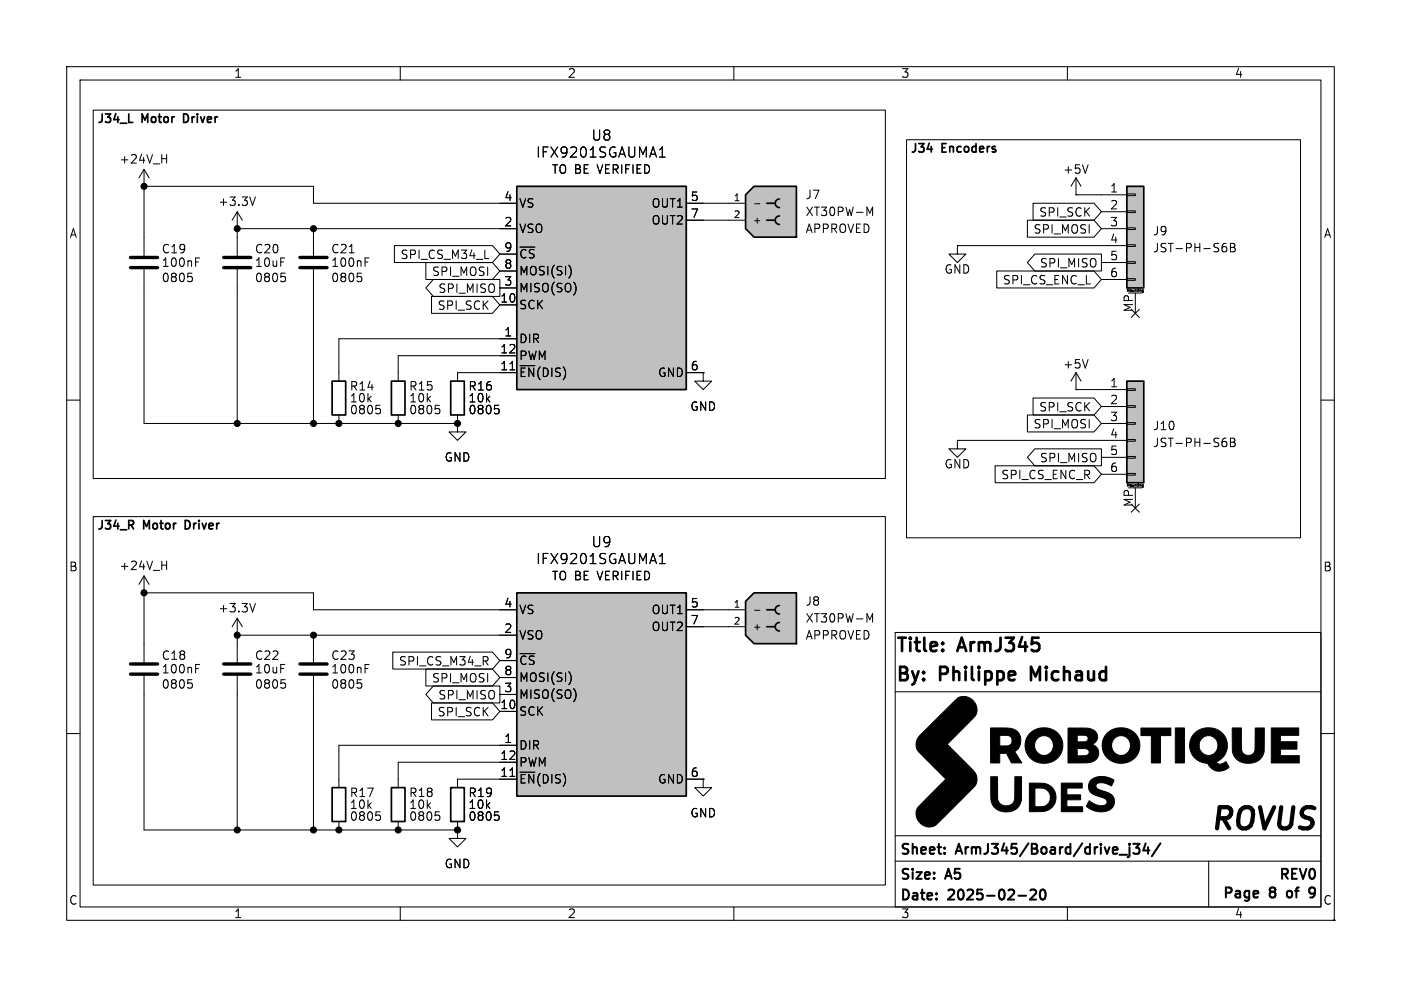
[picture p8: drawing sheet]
<svg xmlns="http://www.w3.org/2000/svg" width="210mm" height="148mm" viewBox="0 0 210 148" stroke-linecap="round" stroke-linejoin="round" font-family="sans-serif">
<g fill="none" stroke="#000" stroke-width=".15">
<path d="M10 10h190v128h-190zM12 12h186v124h-186zM60 10v2M110 10v2M160 10v2M35.6 34.3h.1M35.6 31.8v2.5M35.6 31.8l-.8 1.2M35.6 31.8l.7 1.2M38.3 29.5l-.4 1.3M161.3 29.2h.1M161.3 26.7l-.8 1.2"/>
<path d="M161.3 26.7v2.5M161.3 26.7l.8 1.2M163.1 24.7l-.4 1.3M10 60h2M68.6 63.5v1.3h1.2l-1.2 1.2-1.3-1.2h1.3M68.6 63.5h.1M198 60h2M35.6 96.5v2.8M134.2 94.8h63.8v41.2h-63.8zM10 110h2M35.6 101.3v2.8M42.1 101.9h.6"/>
<path d="M42.6 102.4l.2 .3v.3l-.2 .2M134.2 103.7h63.7M198 110h2M60 136v2M110 136v2M134.2 129.1h63.7M134.2 125.3h63.7M160 136v2M181.2 129.1v6.9"/>
</g>
<path d="M152.7 134.3h1.1M154.4 133.5l.3-.1 .5 .1a.41 .41 0 0 1 0 .5l-.8 .9h.9M156 133.5l.4-.1a.94 .94 0 0 1 0 1.5h-.2a.91 .91 0 0 1-.2-1.4zM169.9 126.5h.9l-.5 .6a.41 .41 0 0 1 .5 .3v.3l-.1 .3h-.8M171.7 126.5l-.3 1h.9M172.1 127v1M173.9 126.5l-1.2 1.9M196.8 134.5l-.4 .1M196.8 133.1l-.4 .1-.1 .2v.5l.2 .1h.3" fill="none" stroke="#000" stroke-width=".3"/>
<g fill="none" stroke="#000" stroke-width=".4">
<path d="M134.6 95.6h1.2M135.2 95.6v2M136.5 95.6l-.1 .1 .1 .1M136.5 95.6v.1v.1M136.5 95.6v.2M137.4 95.6v1.7M138.5 95.6v1.7M142.9 100v2M143.5 97.6l.7-2 .6 2M144.7 100l-.1 .1 .1 .1M144.7 100l.1 .1-.1 .1M144.7 100v.2"/>
<path d="M145.7 100v1.7M146.7 100l-.1 .1 .1 .1M146.7 100l.1 .1-.1 .1M146.7 100v.2M150 95.6v1.5M150.7 95.6h1.3l-.7 .8M153.2 95.5l-.5 1.5M155.7 95.6h-1l-.1 1M156.8 100l-.1 .1 .1 .1M156.8 100l.1 .1-.1 .1M156.8 100v.2M159.5 100v2"/>
<path d="M165.8 100v2M135.9 100.2l-.3-.2h-.7v2M142 100.2l-.3-.2h-.8v2M154.5 102v-2l.7 1.4 .7-1.4v2"/>
</g>
<g fill="#000" stroke="#000" stroke-width=".15">
<path d="M138 110.2l3.8-3.8a7.6 7.6 0 0 1 2.1-1.9 1.96 1.96 0 0 1 2.3 1.1 1.96 1.96 0 0 1-.6 2.4l-3.6 3.6 3.2 3.2a2.76 2.76 0 0 1 1.3 2.1 2.13 2.13 0 0 1-1 1.6l-4.5 4.5a1.95 1.95 0 0 1-2.7 .7 1.95 1.95 0 0 1-.6-2.8l4.1-4.1-2.3-2.2a8 8 0 0 1-2.1-2.5 1.93 1.93 0 0 1 .6-1.9zM148.5 109.2h1.2a4 4 0 0 1 2.7 .4 1.96 1.96 0 0 1-.3 3.1l1.1 1.7h-1.6l-.7-1.4h-1v1.4h-1.4v-3.3h1.4v.8h.5a.92 .92 0 0 0 1.3-1 .92 .92 0 0 0-1.3-.6h-.5v.8h-1.4zM148.5 116.5h1v3.4a1.32 1.32 0 0 0 1.6 1 1.32 1.32 0 0 0 1-1.6v-2.8h1v3.5a2.38 2.38 0 0 1-3.3 1.6 2.36 2.36 0 0 1-1.3-2.7zM154.3 117.4h1.1a2.39 2.39 0 0 1 2.9 2.2 2.4 2.4 0 0 1-3 2.1h-1v-2.1h.8v1.4h.6a1.44 1.44 0 0 0 1.7-1.4 1.44 1.44 0 0 0-1.7-1.4h-.6v1.4h-.8zM154.5 109.9a2.92 2.92 0 0 1 4.8 1.6 2.82 2.82 0 0 1-2.7 3 2.82 2.82 0 0 1-2.9-2.7h1.4a1.45 1.45 0 0 0 1.9 1.4 1.45 1.45 0 0 0 .6-2.3 1.41 1.41 0 0 0-1.6-.5 1.41 1.41 0 0 0-.9 1.4h-1.4a2.48 2.48 0 0 1 .8-1.9zM160.1 109.2h1.4a4 4 0 0 1 2.6 .4 1.16 1.16 0 0 1 .4 1.2 1.16 1.16 0 0 1-.8 .8 1.4 1.4 0 0 1 1 1.6 1.4 1.4 0 0 1-1.5 1.2h-3.1v-1.6h1.4v.5h1a.58 .58 0 0 0 .8-.5 .58 .58 0 0 0-.8-.5h-1v.5h-1.4v-2h1.4v.5l1.2-.1a.52 .52 0 0 0 .4-.6 .52 .52 0 0 0-.7-.3l-.9-.1v.6h-1.4zM159.1 117.4h3.1v.8h-2.3v1h2.1v.7h-2.1v1.1h2.4v.7h-3.2zM163.6 117a2.98 2.98 0 0 1 3.4 0l-.4 .9-.9-.4-.5-.1a.58 .58 0 0 0-.7 .1 .58 .58 0 0 0-.1 .6l.3 .3 .9 .3a1.51 1.51 0 0 1 1.3 2.1 2.39 2.39 0 0 1-2.7 .8l-.7-.2-.7-.5 .5-.8a2.16 2.16 0 0 0 2.5 .5 .71 .71 0 0 0-.7-1l-.5-.2a1.47 1.47 0 0 1-1.2-2.3zM166 109.9a2.84 2.84 0 0 1 3.4-.5 2.84 2.84 0 0 1 1.4 3.1 2.85 2.85 0 0 1-3.1 1.9 2.85 2.85 0 0 1-2.5-2.7h1.4a1.44 1.44 0 0 0 1.8 1.5 1.44 1.44 0 0 0 .9-2.1 1.41 1.41 0 0 0-1.6-.7 1.41 1.41 0 0 0-1.1 1.3h-1.4a2.41 2.41 0 0 1 .8-1.8zM171 109.2h4.5v1.1h-1.5v4.1h-1.4v-4.1h-1.6zM176.2 109.2h1.3v5.2h-1.3zM179.1 109.9a2.83 2.83 0 0 1 3.4-.5 2.83 2.83 0 0 1 1.4 3.2 3.6 3.6 0 0 1-1.6 1.7l.2 .2a1.04 1.04 0 0 0 1.3-.3l.3 .7a.22 .22 0 0 1 .1 .2 .22 .22 0 0 1-.2 .2 1.95 1.95 0 0 1-3-.8 2.7 2.7 0 0 1-2.7-2.7h1.4a1.45 1.45 0 0 0 2.1 1.3 1.45 1.45 0 0 0 .3-2.4 1.41 1.41 0 0 0-1.5-.3 1.41 1.41 0 0 0-.9 1.4h-1.4a2.46 2.46 0 0 1 .8-1.9z"/>
<path d="M184.7 109.2h1.4v2.4a1.26 1.26 0 0 0 1.4 1.6 1.23 1.23 0 0 0 .6-1.4l.1-2.6h1.3v2.6a2.33 2.33 0 0 1-3.1 2.6 2.39 2.39 0 0 1-1.7-2.9zM190.6 109.2h4.1v1.1h-2.8v.9h2.5v1.1h-2.5v1h2.9v1.1h-4.2z"/>
<circle cx="200" cy="138" r=".01"/>
</g>
<path d="M33.5 99.6h4.1M33.5 101.1h4.1" fill="none" stroke="#000" stroke-width=".51"/>
<path d="M77.5 27.9h25.4v30.5h-25.4z" fill="#c0c0c0"/>
<path d="M77.5 27.9h25.4v30.5h-25.4zM49.8 57.2h2v5h-2zM58.7 57.2h2v5h-2zM67.6 57.2h2v5h-2zM49.8 118.1h2v5.1h-2zM58.7 118.1h2v5.1h-2zM67.6 118.1h2v5.1h-2z" fill="none" stroke="#000" stroke-width=".25"/>
<g fill="none" stroke="#000" stroke-width=".15">
<path d="M21.6 27.9h.1M21.6 25.4v2.5M21.6 35.6v2.8M21.6 25.4l-.8 1.3M21.6 25.4l.8 1.3M24.3 23.8h.7M25 23.2v1.3M29.3 39.3h.4M29.3 38.7h.6M35.6 35.6v2.8M47 35.6v2.8M52.4 37.9h.7"/>
<path d="M54.7 39.3h.4M54.7 38.7h.6M74.9 34.3h2.6M74.9 30.5h2.6M74.9 38.1h2.6M98.8 23.6h.9M99 22.4l.3-.4v1.6M102.9 30.5h2.5M102.9 33h2.5M21.6 40.4v2.8M28.2 41h.6M28.6 41.4l.2 .3v.3l-.2 .2"/>
<path d="M35.6 40.4v2.8M42.1 41h.6M42.6 41.4l.2 .3v.3l-.2 .2M47 40.4v2.8M50.8 55.9v1.3M53.6 41h.6M54 41.4l.2 .3v.3l-.2 .2M59.7 55.9v1.3M68.6 55.9v1.3M74.9 50.8h2.6M74.9 45.7h2.6M74.9 55.9h2.6"/>
<path d="M74.9 53.3h2.6M74.9 43.2h2.6M74.9 40.6h2.6M76.4 55.5h.8M85.6 40.3v.9M102.9 55.9h2.5M105.4 55.9v1.3h1.3l-1.3 1.2-1.3-1.2h1.3M105.4 55.9h.1M161.3 58.4h.1M161.3 55.9l-.8 1.3M161.3 55.9v2.5M161.3 55.9l.8 1.3"/>
<path d="M163.1 53.9l-.4 1.3M50.8 62.2v1.3M56.4 60.8h.6M56.8 61.3l.2 .2v.3l-.2 .2M59.7 62.2v1.3M65.3 60.8h.6M65.7 61.3l.2 .2v.3l-.2 .2M68.6 62.2v1.3M74.2 60.8h.6M74.6 61.3l.2 .2v.3l-.2 .2M21.6 88.9h.1M21.6 86.4v2.5"/>
<path d="M21.6 96.5v2.8M21.6 86.4l-.8 1.2M21.6 86.4l.8 1.2M24.3 84.8h.7M25 84.1v1.3M29.3 99.6h.6M35.6 95.3h.1M35.6 92.7v2.6M35.6 92.7l-.8 1.3M35.6 92.7l.7 1.3M38.3 90.5l-.4 1.3M47 96.5v2.8"/>
<path d="M54.7 99.6h.6M21.6 101.3v2.8M28.2 101.9h.6M28.6 102.4l.2 .3v.3l-.2 .2M29.3 100.2h.4M47 101.3v2.8M50.8 116.8v1.3M53.6 101.9h.6M54 102.4l.2 .3v.3l-.2 .2M54.7 100.2h.4M59.7 116.8v1.3M68.6 116.8v1.3"/>
<path d="M50.8 123.2v1.3M56.4 121.7h.6M56.8 122.2l.2 .3v.3l-.2 .2M59.7 123.2v1.3M65.3 121.7h.6M65.7 122.2l.2 .3v.3l-.2 .2M68.6 124.5v1.2h1.2l-1.2 1.3-1.3-1.3h1.3M68.6 124.5h.1M68.6 123.2v1.3M74.2 121.7h.6M74.6 122.2l.2 .3v.3l-.2 .2"/>
</g>
<path d="M19.6 38.6h4M33.5 38.6h4.1M45 38.6h4M19.6 40.1h4M33.5 40.1h4.1M45 40.1h4M19.6 99.6h4M45 99.6h4M19.6 101.1h4M45 101.1h4" fill="none" stroke="#000" stroke-width=".51"/>
<path d="M77.5 88.9h25.4v30.5h-25.4z" fill="#c0c0c0"/>
<path d="M77.5 88.9h25.4v30.5h-25.4z" fill="none" stroke="#000" stroke-width=".25"/>
<g fill="none" stroke="#000" stroke-width=".15">
<path d="M74.9 95.3h2.6M74.9 91.4h2.6M74.9 99.1h2.6M98.8 84.5h.9M99 83.4l.3-.4v1.5M102.9 91.4h2.5M102.9 94h2.5M74.9 111.8h2.6M74.9 106.7h2.6M74.9 116.8h2.6M74.9 114.3h2.6M74.9 104.1h2.6"/>
<path d="M74.9 101.6h2.6M76.4 116.4h.8M85.6 101.3v.8M102.9 116.8h2.5M105.4 116.8v1.3h1.3l-1.3 1.3-1.3-1.3h1.3M105.4 116.8h.1"/>
</g>
<path d="M111.8 90.2l1.2-1.3h6.4v7.6h-6.4l-1.2-1.2z" fill="#c0c0c0"/>
<path d="M111.8 90.2l1.2-1.3h6.4v7.6h-6.4l-1.2-1.2zM114.9 91.4h1.3M114.9 94h1.3M116.8 90.8a.64 .64 0 0 0-.6 .6 .64 .64 0 0 0 .6 .7M116.8 93.3a.64 .64 0 0 0-.6 .7 .64 .64 0 0 0 .6 .6" fill="none" stroke="#000" stroke-width=".25"/>
<path d="M109.2 91.4h2.6M109.2 94h2.6M113.1 91.5h.8M130 92l.4 .9 .4-.9v1.3" fill="none" stroke="#000" stroke-width=".15"/>
<path d="M168.9 27.9h2.5v15.3h-2.5z" fill="#c0c0c0"/>
<g fill="none" stroke="#000" stroke-width=".15">
<path d="M143.5 36.8v1.3h1.3l-1.3 1.3-1.3-1.3h1.3M143.5 36.8h.1M165.1 29.2h3.8M165.1 31.8h3.8M165.1 34.3h3.8M165.1 36.8h3.8M165.1 39.4h3.8M168.9 39.2h1.3v.3h-1.3zM168.9 36.7h1.3v.3h-1.3zM168.9 34.2h1.3v.2h-1.3zM168.9 31.6h1.3v.3h-1.3zM168.9 29.1h1.3v.2h-1.3z"/>
<path d="M183.3 37h.4l.2 .2-.1 .5h-.5M183.8 36.5l-.4 .1M184.4 36.5h.5l.1 .1 .1 .3-.2 .2a.34 .34 0 0 1 .3 .3 .34 .34 0 0 1-.3 .4h-.5zM184.4 37.1h.5M165.1 41.9h3.8M168.9 41.8h1.3v.2h-1.3zM169 43.7v-.4l.1 .3 .1-.3v.4M169.2 43.9h2M170.2 43.9v3.1M170.5 43.3v.4M170.7 43.3h.1M170.7 43.3v.1"/>
<path d="M171.2 43.7h.1M171.2 43.5v.2M171.2 43.7h.2M171.2 43.5h.1M171.2 43.5h.2M171.4 43.5v.3h-.2M143.5 66v1.3h1.3l-1.3 1.3-1.3-1.3h1.3M143.5 66h.1"/>
</g>
<path d="M168.9 27.9h2.5v15.3h-2.5z" fill="none" stroke="#000" stroke-width=".25"/>
<path d="M111.8 29.2l1.2-1.3h6.4v7.7h-6.4l-1.2-1.3z" fill="#c0c0c0"/>
<path d="M111.8 29.2l1.2-1.3h6.4v7.7h-6.4l-1.2-1.3zM114.9 30.5h1.3M114.9 33h1.3M116.8 29.8a.64 .64 0 0 0-.6 .7 .64 .64 0 0 0 .6 .6M116.8 32.4a.64 .64 0 0 0-.6 .6 .64 .64 0 0 0 .6 .7" fill="none" stroke="#000" stroke-width=".25"/>
<path d="M109.2 30.5h2.6M109.2 33h2.6M113.1 30.6h.8M130 31.1l.4 .9 .4-.9v1.2" fill="none" stroke="#000" stroke-width=".15"/>
<path d="M168.9 57.2h2.5v15.2h-2.5z" fill="#c0c0c0"/>
<g fill="none" stroke="#000" stroke-width=".15">
<path d="M14 16.5h118.7v55.3h-118.7zM47 34.3v1.3M59.1 36.8h14.7l1.1 1.3-1.1 1.3h-14.7zM63.8 39.4h10l1.1 1.2-1.1 1.3h-10zM72.7 38.8h.6M74.9 38.1h2.6M77.5 30.5h-30.5v-2.6h-25.4v7.7M77.5 34.3h-41.9v1.3M98.8 23.6h.9M99 22.4l.3-.4v1.6M102.9 30.5h6.3M102.9 33h6.3"/>
<path d="M135.9 21h59v59.6h-59zM143.5 36.8h21.6M154 33h10l1.1 1.3-1.1 1.3h-10zM154.9 30.5h9.1l1.1 1.3-1.1 1.2h-9.1zM155.1 38.1h10v2.5h-10l-1.1-1.2zM161.3 29.2h3.8M21.6 43.2v20.3h47M35.6 43.2v20.3M47 43.2v20.3M64.7 44.4h9.1l1.1 1.3-1.1 1.3h-9.1zM64.9 41.9h10v2.6h-10l-1.1-1.3zM74.9 45.7h2.6"/>
<path d="M74.9 43.2h2.6M74.9 40.6h2.6M76.4 55.5h.8M77.5 50.8h-26.7v5.1M77.5 53.3h-17.8v2.6M77.5 55.9h-8.9v1.3M85.6 40.3v.9M102.9 55.9h2.5M105.4 55.9h.1M149.4 40.6h14.6l1.1 1.3-1.1 1.3h-14.6zM154.9 59.7h9.1l1.1 1.3-1.1 1.2h-9.1zM161.3 58.4h7.6"/>
<path d="M168.9 58.3h1.3v.2h-1.3zM169.6 46.4l1.2 1.2M170.8 46.4l-1.2 1.2M14 77.5h118.7v55.2h-118.7zM68.6 63.5h.1M68.6 62.2v1.3M74.2 60.8h.6M74.6 61.3l.2 .2v.3l-.2 .2M143.5 66h25.4M149.2 69.8h14.8l1.1 1.3-1.1 1.3h-14.8zM154 62.2h10l1.1 1.3-1.1 1.3h-10zM155.1 67.3h10v2.6h-10l-1.1-1.3z"/>
<path d="M165.1 61h3.8M165.1 63.5h3.8M165.1 68.6h3.8M165.1 71.1h3.8M168.9 71h1.3v.2h-1.3zM168.9 68.5h1.3v.2h-1.3zM168.9 65.9h1.3v.3h-1.3zM168.9 63.4h1.3v.2h-1.3zM168.9 60.8h1.3v.3h-1.3zM169 72.9v-.3l.1 .2 .1-.2v.3M169.2 73.2h2M169.6 75.6l1.2 1.2"/>
<path d="M170.2 73.2v3M170.5 72.6v.3M170.7 72.6h.1M170.8 75.6l-1.2 1.2M171.2 73h.1M171.4 73h-.1M171.4 72.9h-.2v-.2h.2v.3M183.3 66.2h.4l.2 .2-.1 .5h-.5M183.8 65.7l-.4 .1M184.4 65.7h.5l.1 .1 .1 .3-.2 .2a.34 .34 0 0 1 .3 .3 .34 .34 0 0 1-.3 .4h-.5zM184.4 66.3h.5M47 95.3v1.2"/>
<path d="M58.9 97.8h14.9l1.1 1.3-1.1 1.2h-14.9zM74.9 99.1h2.6M77.5 95.3h-41.9v1.2M77.5 91.4h-30.5v-2.5h-25.4v7.6M98.8 84.5h.9M99 83.4l.3-.4v1.5M102.9 91.4h6.3M102.9 94h6.3M21.6 104.1v20.4h47M35.6 104.1v20.4M47 104.1v20.4M63.8 100.3h10l1.1 1.3-1.1 1.3h-10z"/>
<path d="M64.7 105.4h9.1l1.1 1.3-1.1 1.3h-9.1zM64.9 102.9h10v2.5h-10l-1.1-1.3zM74.9 106.7h2.6M74.9 104.1h2.6M74.9 101.6h2.6M76.4 116.4h.8M77.5 111.8h-26.7v5M77.5 114.3h-17.8v2.5M77.5 116.8h-8.9v1.3M85.6 101.3v.8M102.9 116.8h2.5M105.4 116.8h.1"/>
<path d="M68.6 124.5h.1M68.6 123.2v1.3M74.2 121.7h.6M74.6 122.2l.2 .3v.3l-.2 .2"/>
</g>
<path d="M27.8 17.1h-.3v1.3h.3M168.9 57.2h2.5v15.2h-2.5zM28.1 78h-.3v1.3h.3" fill="none" stroke="#000" stroke-width=".25"/>
<g fill="#000" stroke="#000" stroke-width=".15">
<circle cx="21.6" cy="27.9" r=".46"/>
<circle cx="35.6" cy="34.3" r=".46"/>
<circle cx="47" cy="34.3" r=".46"/>
<circle cx="35.6" cy="63.5" r=".46"/>
<circle cx="47" cy="63.5" r=".46"/>
<circle cx="50.8" cy="63.5" r=".46"/>
<circle cx="59.7" cy="63.5" r=".46"/>
<circle cx="68.6" cy="63.5" r=".46"/>
<circle cx="21.6" cy="88.9" r=".46"/>
<circle cx="35.6" cy="95.3" r=".46"/>
<circle cx="47" cy="95.3" r=".46"/>
<circle cx="35.6" cy="124.5" r=".46"/>
<circle cx="47" cy="124.5" r=".46"/>
<circle cx="50.8" cy="124.5" r=".46"/>
<circle cx="59.7" cy="124.5" r=".46"/>
<circle cx="68.6" cy="124.5" r=".46"/>
</g>
<text font-size="4.4" x="180.8" y="125.3">ROVUS</text>
<g font-size="2.8">
<text x="134.2" y="98.8">Title:</text>
<text x="143.8" y="98.8">ArmJ345</text>
<text x="134.2" y="103.1">By:</text>
<text x="141" y="103.1">Philippe</text>
<text x="155.4" y="103.1">Michaud</text>
</g>
<g font-size="2.1">
<text x="80.3" y="23.9">IFX9201SGAUMA1</text>
<text x="88.6" y="21.3">U8</text>
<text x="88.6" y="82.3">U9</text>
<text x="80.3" y="84.8">IFX9201SGAUMA1</text>
<text x="134.8" y="128.6">Sheet:</text>
<text x="143.5" y="128.6">ArmJ345/Board/drive_j34/</text>
<text x="134.8" y="132.3">Size:</text>
<text x="134.8" y="135.4">Date:</text>
<text x="141.9" y="132.3">A5</text>
<text x="142.3" y="135.4">2025-02-20</text>
<text x="183" y="135.1">Page</text>
<text x="190.2" y="135.1">8</text>
<text x="191.4" y="132.3">REV0</text>
<text x="193.4" y="135.1">of</text>
<text x="197.4" y="135.1">9</text>
</g>
<g font-size="1.8">
<text x="35" y="11.9">1</text>
<text x="85" y="11.9">2</text>
<text x="135" y="11.9">3</text>
<text x="185" y="11.9">4</text>
<text x="14.5" y="18.8">J34_L</text>
<text x="21.3" y="18.8">Motor</text>
<text x="28.1" y="18.8">Driver</text>
<text x="136.4" y="23.2">J34</text>
<text x="141.3" y="23.2">Encoders</text>
<text x="17.8" y="24.7">+24V_H</text>
<text x="82.6" y="26.3">TO BE VERIFIED</text>
<text x="159.3" y="26.3">+5V</text>
<text x="166.3" y="29">1</text>
<text x="10.3" y="35.9">A</text>
<text x="32.6" y="31.1">+3.3V</text>
<text x="75.5" y="34">2</text>
<text x="75.5" y="30.2">4</text>
<text x="77.7" y="35.2">VSO</text>
<text x="77.7" y="31.3">VS</text>
<text x="97.6" y="31.3">OUT1</text>
<text x="97.6" y="33.9">OUT2</text>
<text x="103.4" y="30.2">5</text>
<text x="103.4" y="32.8">7</text>
<text x="120.7" y="30.1">J7</text>
<text x="120.7" y="32.6">XT30PW-M</text>
<text x="120.7" y="35.2">APPROVED</text>
<text x="154.8" y="35.2">SPI_MOSI</text>
<text x="155.7" y="32.7">SPI_SCK</text>
<text x="166.3" y="31.5">2</text>
<text x="166.3" y="34">3</text>
<text x="172.7" y="35.5">J9</text>
<text x="198.4" y="35.9">A</text>
<text x="24.1" y="40.2">100nF</text>
<text x="24.1" y="38.2">C19</text>
<text x="38.1" y="38.2">C20</text>
<text x="38.1" y="40.2">10uF</text>
<text x="49.5" y="40.2">100nF</text>
<text x="49.5" y="38.2">C21</text>
<text x="59.9" y="39.1">SPI_CS_M34_L</text>
<text x="64.6" y="41.6">SPI_MOSI</text>
<text x="75.5" y="40.4">8</text>
<text x="75.5" y="37.8">9</text>
<text x="77.7" y="41.5">MOSI(SI)</text>
<text x="77.7" y="39">~{CS}</text>
<text x="141.5" y="41.2">GND</text>
<text x="155.8" y="40.3">SPI_MISO</text>
<text x="166.3" y="36.6">4</text>
<text x="166.3" y="39.1">5</text>
<text x="166.3" y="41.7">6</text>
<text x="172.7" y="38">JST-PH-S6B</text>
<text x="24.1" y="42.5">0805</text>
<text x="38.1" y="42.5">0805</text>
<text x="49.5" y="42.5">0805</text>
<text x="65.5" y="46.7">SPI_SCK</text>
<text x="65.6" y="44.1">SPI_MISO</text>
<text x="74.9" y="45.5">10</text>
<text x="75.5" y="42.9">3</text>
<text x="77.7" y="46.6">SCK</text>
<text x="77.7" y="44">MISO(SO)</text>
<text x="150.2" y="42.9">SPI_CS_ENC_L</text>
<text x="169.9" y="46.9" transform="rotate(-90 169.9 46.9)">MP</text>
<text x="74.9" y="53.1">12</text>
<text x="75.5" y="50.5">1</text>
<text x="77.7" y="51.7">DIR</text>
<text x="52.3" y="58.8">R14</text>
<text x="61.2" y="58.8">R15</text>
<text x="70.1" y="58.8">R16</text>
<text x="74.9" y="55.6">11</text>
<text x="77.7" y="56.7">~{EN}(DIS)</text>
<text x="77.7" y="54.2">PWM</text>
<text x="98.5" y="56.7">GND</text>
<text x="103.4" y="55.6">6</text>
<text x="159.3" y="55.5">+5V</text>
<text x="166.3" y="58.2">1</text>
<text x="52.3" y="60.6">10k</text>
<text x="52.3" y="62.3">0805</text>
<text x="61.2" y="60.6">10k</text>
<text x="61.2" y="62.3">0805</text>
<text x="70.1" y="60.6">10k</text>
<text x="70.1" y="62.3">0805</text>
<text x="103.4" y="61.8">GND</text>
<text x="154.8" y="64.5">SPI_MOSI</text>
<text x="155.7" y="61.9">SPI_SCK</text>
<text x="166.3" y="60.7">2</text>
<text x="166.3" y="63.2">3</text>
<text x="166.3" y="65.8">4</text>
<text x="172.7" y="64.7">J10</text>
<text x="66.5" y="69.4">GND</text>
<text x="141.5" y="70.5">GND</text>
<text x="155.8" y="69.5">SPI_MISO</text>
<text x="166.3" y="68.3">5</text>
<text x="166.3" y="70.9">6</text>
<text x="172.7" y="67.3">JST-PH-S6B</text>
<text x="150" y="72.1">SPI_CS_ENC_R</text>
<text x="169.9" y="76.1" transform="rotate(-90 169.9 76.1)">MP</text>
<text x="14.5" y="79.8">J34_R</text>
<text x="21.6" y="79.8">Motor</text>
<text x="28.3" y="79.8">Driver</text>
<text x="10.3" y="85.9">B</text>
<text x="17.8" y="85.7">+24V_H</text>
<text x="82.6" y="87.2">TO BE VERIFIED</text>
<text x="198.3" y="85.9">B</text>
<text x="32.6" y="92">+3.3V</text>
<text x="75.5" y="95">2</text>
<text x="75.5" y="91.2">4</text>
<text x="77.7" y="92.3">VS</text>
<text x="97.6" y="92.3">OUT1</text>
<text x="97.6" y="94.8">OUT2</text>
<text x="103.4" y="91.2">5</text>
<text x="103.4" y="93.7">7</text>
<text x="120.7" y="91">J8</text>
<text x="120.7" y="93.6">XT30PW-M</text>
<text x="24.1" y="101.2">100nF</text>
<text x="24.1" y="99.2">C18</text>
<text x="38.1" y="99.2">C22</text>
<text x="38.1" y="101.2">10uF</text>
<text x="49.5" y="101.2">100nF</text>
<text x="49.5" y="99.2">C23</text>
<text x="59.7" y="100">SPI_CS_M34_R</text>
<text x="75.5" y="101.3">8</text>
<text x="75.5" y="98.8">9</text>
<text x="77.7" y="96.1">VSO</text>
<text x="77.7" y="99.9">~{CS}</text>
<text x="120.7" y="96.1">APPROVED</text>
<text x="24.1" y="103.5">0805</text>
<text x="38.1" y="103.5">0805</text>
<text x="49.5" y="103.5">0805</text>
<text x="64.6" y="102.6">SPI_MOSI</text>
<text x="65.5" y="107.6">SPI_SCK</text>
<text x="65.6" y="105.1">SPI_MISO</text>
<text x="74.9" y="106.4">10</text>
<text x="75.5" y="103.9">3</text>
<text x="77.7" y="107.5">SCK</text>
<text x="77.7" y="105">MISO(SO)</text>
<text x="77.7" y="102.5">MOSI(SI)</text>
<text x="75.5" y="111.5">1</text>
<text x="77.7" y="112.6">DIR</text>
<text x="52.3" y="119.7">R17</text>
<text x="61.2" y="119.7">R18</text>
<text x="70.1" y="119.7">R19</text>
<text x="74.9" y="116.6">11</text>
<text x="74.9" y="114">12</text>
<text x="77.7" y="117.7">~{EN}(DIS)</text>
<text x="77.7" y="115.2">PWM</text>
<text x="98.5" y="117.7">GND</text>
<text x="103.4" y="116.6">6</text>
<text x="52.3" y="121.5">10k</text>
<text x="52.3" y="123.3">0805</text>
<text x="61.2" y="121.5">10k</text>
<text x="61.2" y="123.3">0805</text>
<text x="70.1" y="121.5">10k</text>
<text x="70.1" y="123.3">0805</text>
<text x="103.4" y="122.8">GND</text>
<text x="66.5" y="130.4">GND</text>
<text x="10.3" y="135.9">C</text>
<text x="35" y="137.9">1</text>
<text x="85" y="137.9">2</text>
<text x="135" y="137.9">3</text>
<text x="185" y="137.9">4</text>
<text x="198.3" y="135.9">C</text>
</g>
<g font-size="1.4">
<text x="109.9" y="30.2">1</text>
<text x="109.9" y="32.8">2</text>
<text x="112.8" y="33.8">+</text>
<text x="109.9" y="91.2">1</text>
<text x="109.9" y="93.7">2</text>
<text x="112.8" y="94.7">+</text>
</g>
<g font-size=".5">
<text x="168.7" y="44">Mounting</text>
<text x="168.7" y="73.2">Mounting</text>
</g>
</svg>
